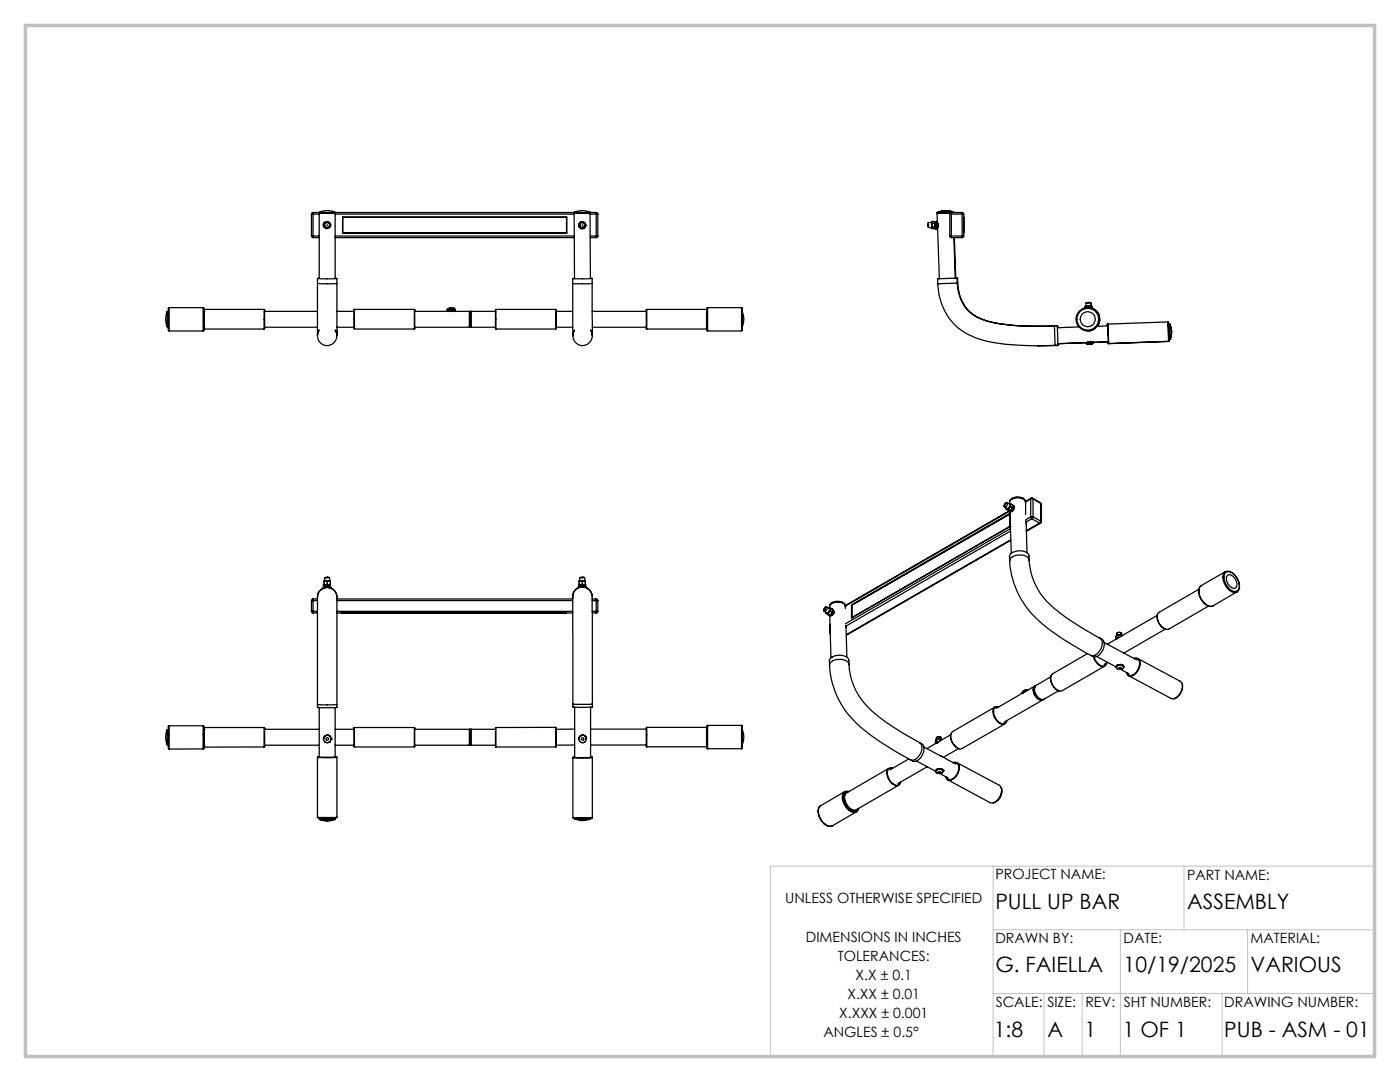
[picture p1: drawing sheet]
<svg xmlns="http://www.w3.org/2000/svg" width="279mm" height="216mm" viewBox="0 0 279 216" stroke-linecap="round" stroke-linejoin="round" font-family="sans-serif">
<g fill="none" stroke="#000" stroke-width=".25">
<path d="M62.2 47.1h.3M62.2 47.1l.3 .3M62.2 42.7h.3M62.2 42.7v4.4M62.5 47.1v.3M62.5 42.4v.3M62.5 42.4h-.2l-.1 .3M62.5 47.4h1.2M62.5 42.7v4.4M62.5 42.4h1.2M62.5 42.7h1.2M62.5 47.1h1.2"/>
<path d="M63.4 56.6v10.3M63.4 56.6h3.8M63.4 55.6v1M63.7 55.5l-.3 .1h3.8l-.3-.1M63.7 42.5h3.2M63.7 42.5v13.1M63.7 42.3l1.6-.3 1.5 .3M63.7 42.5h.1M63.7 42.3h3.1M63.7 42.3v.2M64.5 44.9h.1M64.7 44.9l.2 .5"/>
<path d="M64.7 44.9v.4l.2 .1M64.7 44.9h.1M64.9 44.4l-.2 .5M64.9 44.4a.34 .34 0 0 0-.2 .5M64.9 45.4h.1M65 44.3h.6M65 45.4h.6M65 44.3l.3-.1 .3 .1M65 45.4l.3 .2M65 44.3l-.1 .1M65.2 44.2a.69 .69 0 0 0-.7 .7 .69 .69 0 0 0 .8 .7M65.2 44.2a.72 .72 0 0 0-.7 .7"/>
<path d="M65.3 44.9h.1M65.4 44.2l.3 .2-.3-.1M65.6 45.4l-.3 .2M65.6 44.3v.1M65.6 45.4h.1M65.6 44.4l.3 .5M65.6 44.4l.3 .2v.3M65.8 45.3l-.5 .3M65.9 44.9l-.3 .5M65.9 44.9a.34 .34 0 0 1-.3 .5M65.9 44.9h.1M66.8 42.3l-.2 .2h-2.9"/>
<path d="M66.8 42.4h47.9M66.9 42.5h.1M66.9 42.5v13.1M66.9 47.4h47.7M66.9 42.7h47.7M66.9 47.1h47.7M67.2 56.6v10.3M67.2 55.6v1M68.4 43.3v.1M68.4 43.3v3.2M68.4 46.5h44.7M68.4 43.3h44.7"/>
<path d="M68.4 46.5h.1M68.4 43.4v3.1M68.4 43.4h44.7M113.1 46.5h.1M113.1 43.4v3.1M113.1 43.3v.1M113.1 43.3v3.2M114.3 55.6v1M114.3 56.6v10.3M114.3 56.6h3.9M114.6 42.5h3.2v13.1M114.6 42.5l.1 13.1"/>
<path d="M114.7 42.3l1.5-.3 1.5 .3M114.7 42.5h-.1M114.7 42.3h3M114.7 42.5h3M114.7 55.5l-.4 .1h3.9l-.4-.1M114.7 42.3v.2M115.5 45h.1M115.6 44.9l.3 .5M115.6 44.9v.4l.3 .1M115.6 44.9h.1M115.9 44.4l-.3 .5M115.9 44.4a.34 .34 0 0 0-.3 .5"/>
<path d="M115.9 45.4h.1M115.9 44.3h.6M115.9 45.4h.6M115.9 44.3l.3-.1 .3 .1M115.9 45.4l.3 .2 .3-.2M115.9 44.3v.1M116.2 44.9h.1M116.4 44.3l.3 .2M116.5 45.4h.1M116.5 44.3v.1M116.5 44.3l.1 .1M116.5 44.4l.3 .5"/>
<path d="M116.5 44.4a.34 .34 0 0 1 .3 .5M116.8 44.9l-.3 .5M116.8 44.9a.34 .34 0 0 1-.3 .5M116.8 44.7a.69 .69 0 0 1-.6 1 .69 .69 0 0 1-.6-1l-.1 .3M116.8 44.6l.1 .4M116.8 44.9h.1M116.9 45h.1M117.7 42.5h.1M117.7 42.3v.2M117.7 42.4h1.3M117.8 42.7h1.2M117.8 47.4h1.2"/>
<path d="M117.8 47.1h1.2M118.2 56.6v10.3M118.2 55.6v1M119 47.1v.3M119 42.7h.3M119 47.1h.3M119 42.4v.3M119 42.4l.3 .3M119 42.7v4.4M119.3 47.1l-.3 .3M119.3 42.7v4.4M185.2 44.9l.1 .5"/>
<path d="M185.2 44.9h.1M185.3 45.4l.6 .1M185.3 44.4l-.1 .5M185.3 44.4v1M185.9 45.5h.1M185.9 44.3l-.6 .1M185.9 44.3v1.2M186 44.3h-.1M186 44.9l.1 .4M186 44.9v.5M186 44.4v.5M186 44.4l.1 .2"/>
<path d="M186 44.3h.1M186 45.4h.1M186 45.4v.1M186 45.4l.1 .2M186 45.5l.1 .1M186 44.3v.1M186 44.9h.1M186.1 44.6l-.1 .3M186.1 45.3l-.1 .1M186.1 44.2l-.1 .1M186.1 45.6h.5M186.1 45.3h.5"/>
<path d="M186.1 44.6h.5M186.1 44.2h.5M186.1 44.2h.1M186.1 45.6h.1M186.6 44.6v.7M186.6 44.2v.4M186.6 45.3v.3M186.6 44.2l.4 .1M186.7 44.6h.1M186.7 45.2v.1M186.7 45.5l-.1 .1M186.7 44.3v1.2"/>
<path d="M186.7 44.6v.7M186.7 44.7v.6M186.7 44.5h.1M186.7 45.2l-.1 .4M186.7 45.3h.1M186.7 44.6l.1 .3M186.8 44.6h-.1M186.8 44.3v1.4l-.1-.4M186.8 45v.4l-.1-.1M186.8 44.6h.1M186.9 44.3h.1M186.9 44.2h.1"/>
<path d="M187 45h.1M187 44.3v1.3l-.2 .1M187 44.6l.1 .7M187 45v.2M187 42.6l.2 2.3M187 44.3v.2M187 44.6h.1M187 45.2l.1 .1M187 42.5v.1M187 42.5l2.7-.1zM187 45.2v.4M187 42.4v.1"/>
<path d="M187.1 45.3h.1M187.1 44.6h.1M187.1 44.4l.1 .5M187.1 44.4v.2M187.1 44.2l-.1 .4M187.1 44.6v.6M187.1 44.2l-.3 .1M187.1 44.2v.2M187.1 45.2v.1M187.1 45.4l.4 10.2M187.1 56.6a11.5 11.5 0 0 0 9.2 11.3 53.1 53.1 0 0 0 14.3 1M187.1 45.2v.2"/>
<path d="M187.2 44.9l-.1 .5M188.7 42l-1.6 .4M188.8 42l1.4 .3M189.5 42.7h.4M189.5 47.1h.4M189.5 47.1l.4 .3M189.5 42.7v4.4M189.6 42.5l-2.6 .1M189.9 47.1v.3M189.9 42.4v.3M189.9 42.4l-.4 .3M189.9 47.4h2.1"/>
<path d="M189.9 42.4h2.1M189.9 42.7h2.1M189.9 47.1h2.1M189.9 42.7v4.4M190.1 42.3l-.1-.1a3.9 3.9 0 0 0-3 .2M190.1 42.3h.1M190.1 42.3l-3.1 .1M190.1 42.3v.1M190.2 42.3v.1M190.4 47.4l.2 8.1M190.5 47.4l.2 8.1M191 55.5l-3.9 .1v1"/>
<path d="M191 55.5h.1v1M191 55.5v1M191 56.5a7.7 7.7 0 0 0 6.6 7.7 48.9 48.9 0 0 0 12.8 .9M191 56.5l-3.9 .1M191.1 56.5h.1M191.1 56.5a7.7 7.7 0 0 0 6.6 7.7 48.9 48.9 0 0 0 12.8 .9M192 47.1h.3M192 47.1v.3M192 42.7h.3M192 42.4v.3M192 42.4l.3 .3M192 42.7v4.4"/>
<path d="M192.3 47.1l-.3 .3M192.3 43.4v3M192.3 42.7v4.4M33.4 62.2a3.9 3.9 0 0 0 0 3M33.4 62.2h.1v3h-.1M33.4 62.2v3M33.5 65.2l.1 .1M33.5 62.3v2.8M33.6 61.5v4.4l.2 .1M33.6 62.1l-.1 .1M33.8 61.4l-.2 .1M33.8 61.4v4.6h6.7v-4.6"/>
<path d="M33.8 61.4h6.7M40.5 61.4l.2 .1M40.7 65.9l-.2 .1M40.7 65.3h.1M40.7 62.1h.1M40.7 62.1v-.6v4.4v-.6M40.7 61.7v4M40.7 61.7h12M40.7 65.7h12M52.7 61.7l.1 .1M52.7 61.7v4M52.8 65.6l-.1 .1"/>
<path d="M63.4 66.9a1.95 1.95 0 0 0 1.9 2.1 1.95 1.95 0 0 0 1.9-2.1M63.4 62.1h-10.6v-.3v3.7v-.2h10.6M63.7 65.9l-.3 1M63.7 65.9l-.3 1.1M66.9 65.9l.3 1M66.9 65.9l.3 1.1M67.2 65.3h3.5M67.2 62.1h3.5M67.2 66v.2M67.2 66.4v.2M70.7 61.8v3.9M70.7 65.7v-4h12v4"/>
<path d="M70.7 65.7h12M82.7 61.8h.1M82.8 65.6l-.1 .1M89.3 61.9v.2M89.3 61.9h1.6M89.3 61.7v.2M89.3 62.1h.4M89.3 62.1h1.5h-.3M89.3 61.7h1.5M89.6 62.1h.1M89.6 62.1h.9h-.4M89.7 61.5l-.4 .2"/>
<path d="M89.7 61.5h.1M89.7 61.5h.8M89.7 62.1h.4M89.7 62.1h.1M89.8 62.1h.3M89.9 62.1h.2M90.1 62.1h.1M90.3 62.1l-.3 .1M90.5 61.5l.3 .2M90.5 61.5h.1M90.8 61.7l.1 .2M90.9 61.9l-.1 .2"/>
<path d="M93.7 62.1l.1 .1M93.7 62.1h-10.9v-.3v3.7v-.2h10.9M93.7 62.1v3.2M93.8 65.2l-.1 .1M93.8 65.2l.3 .1M93.8 62.2v3M94.1 62.1l-.3 .1M94.1 62.1v3.2h4.8M94.1 62.1h4.8M99 61.8v3.9M99 65.7v-4h11.9v4M99 65.7h11.9"/>
<path d="M110.9 61.8h.1M111 65.6l-.1 .1M114.3 62.1h-3.3v-.3v3.7v-.2h3.3M114.3 66.9l.4-1-.4 1.1M117.9 65.9l.3 1M117.9 65.9l.3 1.1M118.2 62.1h10.8M118.2 66.9a1.94 1.94 0 0 1-1.9 2.1 1.94 1.94 0 0 1-2-2.1M118.2 65.3h10.8M129 61.8v3.8l.1 .1M129.1 65.7v-4h11.9v4M129.1 65.7h11.9"/>
<path d="M141 61.8h.1M141.1 65.9l.1 .1M141.1 65.6l-.1 .1M141.2 61.4l-.1 .1v4.4M141.2 61.4v4.6M141.2 61.4h6.8M141.2 66h6.8M148 61.4l.1 .1M148 61.4v4.6M148.1 65.9l-.1 .1M148.1 61.5v.6a4.4 4.4 0 0 1 0 3.2v.6zM210.4 65.1h.7v.3"/>
<path d="M210.4 65.1l.2 3.8M210.7 68.9l-3.6 .1M210.7 68.9h.1M211 65.1l.1 3.8M211.2 68.6v.3h-.6M215.3 65.2l-4.3 .2M216.6 61.1h.3M216.6 61.1h.1M216.6 61.1v.1M216.6 61.2l-.1 .3M216.6 61.2v.2M216.7 61.1h-.1"/>
<path d="M216.7 68.5l.4 .2M216.7 68.5h.1M216.7 68.5h.2M216.7 68.4h.2v.1M216.7 68.4h.1M216.7 68.4v.1M216.7 60.5v.6M216.9 68.4h.2M216.9 61.1l-.3 .1M216.9 68.5h.1M216.9 61.1h.1M217 61.1l.2 .1"/>
<path d="M217 61.1h.5M217 61.4h.1M217 61.4a2.33 2.33 0 0 1 2.4 2.3 2.33 2.33 0 0 1-2.3 2.3M217.1 68.3h.1M217.1 68.3v.1M217.1 68.4l-6 .2M217.1 66h.1M217.2 60.4l-.5 .1M217.2 60.4h.1M217.2 60.4h.5M217.2 61.2v.2M217.2 68.3v.1"/>
<path d="M217.3 68.5h-.3M217.3 68.5h.3M217.3 68.3h.3M217.3 68.3l-.3 .1v.1M217.3 68.3v.2M217.5 61.1l-.3 .1M217.5 61.1h.1M217.6 68.5h.3M217.6 68.3h.3M217.6 61.1l.2 .1M217.6 68.3v.2M217.7 68.3h.1"/>
<path d="M217.7 60.4l.1 .7M217.7 60.4l-1 .1M217.7 60.5h.1M217.7 60.6l.1 .5M217.8 61.1h.1M217.8 68.3h.1M217.8 61.1h-1.1M217.8 61.2h.1M217.8 61.1h-.2M217.8 61.1v.1M217.8 61.2l.1 .3M217.9 61.2h.1"/>
<path d="M217.9 68.3h.1M217.9 68.3h.2M217.9 68.5h.1M217.9 68.3v.2M217.9 61.2l.1 .4M218 61.5a2.33 2.33 0 0 1 1 3.6M218 68.2v.1M218 68.2l-.9 .1M218 68.3h.2M218 68.5h.2M218 68.3v.2M218.1 68.3h.1"/>
<path d="M218.2 68.5h.1M218.2 68.3h.1M218.2 68.3v.2M218.2 68.5l-.5 .2h-.6M218.2 68.5l-.6 .2h-.5l-.4-.2M221 65v-.2v.3M221.1 65.1v-.3l.1 3.7v-.3l-3.2 .1M221.1 65l-2.2 .1M221.1 64.7h-.1M221.1 64.7h.1M221.1 68.2v.3zM221.1 64.7l.2 3.8"/>
<path d="M221.1 68.2l-3 .1M221.2 68.5h.1M233.1 64.2l.2 3.9M233.1 64.2l.1 3.9M233.1 64.2l-12 .5M233.2 68.1l-12.1 .4M233.2 68.1h.1M233.2 64.6h.3M233.2 68.1l-11.9 .4M233.3 64.6v3.2M233.3 68.1h-.1M233.3 67.8h.1"/>
<path d="M233.3 64.6h.1M233.4 64.6a3.9 3.9 0 0 1 .1 3.1M233.4 64.6l.1 3.1M233.4 67.7v.1M233.5 64.6a3.7 3.7 0 0 1 .1 3.1M233.5 67.7l-.1 .1M233.5 67.7h.1M233.5 64.6v.3M233.5 67.7h-.1l-.1-3.1v3.2M233.6 67.5v.2M233.6 67.7h-.1M201.8 99.7l-.3 .4v.4"/>
<path d="M201.8 99.7a2.06 2.06 0 0 1 2.8 .3v.1M201.9 99.6h-.1M201.9 99.6h.1M202.4 99.4a2.39 2.39 0 0 1 1.9 .2M204.6 99.9a1.88 1.88 0 0 0-2.6-.5l-.5 .6M205.7 99.6h.5M205.7 99.6v3.5M205.7 99.6l-1 .6M205.8 99.4h.3M205.8 99.4l-.1 .2M205.8 99.4l-1 .6M206.1 99.4l.1 .2"/>
<path d="M206.1 99.4l1.5 .9M206.2 99.6v3.5M206.2 99.6l1.5 .8M62.2 119.8h.3M62.2 119.8v2.2M62.5 119.5v.3M62.5 119.5l-.3 .3M62.5 119.8v2.2M62.5 119.5h.9M62.5 119.8h.9M63.4 119.2v21.4M64.5 116.7v.3l1.4 .1"/>
<path d="M64.7 116.6h.6M64.7 116.6h1.2M64.7 116h.2M64.7 116v.1M64.7 116.1v.5M64.7 115.9v.1M64.7 115.9h1.1M64.8 115.3l-.1 .6M64.8 115.3h1M64.8 116.7h-.3l1.4 .1M64.9 117h.1M64.9 117.2h-.1"/>
<path d="M64.9 116l-.2 .1M64.9 117.1l-.8 .5M64.9 117v.2M64.9 116h.1M65 116.7h-.2l.9 .1M65 116l.3 .1M65 116h.6M65 116.7h.1M65.2 117l-.2 .1M65.3 115.2l-.5 .1M65.3 115.2l.5 .1M65.3 117.2a1.99 1.99 0 0 1 1.9 1.9"/>
<path d="M65.3 117.2a1.94 1.94 0 0 0-1.9 2M65.3 116.6h.6M65.3 115.2h.1M65.3 116.1v.5M65.4 116.7h-.5M65.4 117.2l-.6 .1M65.4 117.2l.4 .1-.2-.1M65.4 117.2h.1M65.5 117.1h-.6M65.5 117.2h.2M65.6 117.2h.1M65.6 116.7v.1"/>
<path d="M65.6 116l-.3 .1M65.6 117.1h.1M65.6 117.2h-.3M65.6 116.7l-.3 .1M65.6 117.1l-.6 .1M65.6 117.1l.8 .4M65.6 117.1v.1M65.6 116h.1M65.6 116l.3 .1M65.6 116h.3M65.6 116.7h.1M65.7 116.7h.1"/>
<path d="M65.7 117.2h.1M65.7 117.1h-.1M65.7 116.7h-.1M65.7 116.7h-.8M65.7 117.1h-.8M65.7 116.7l-.8 .1M65.7 117.1l-.8 .1M65.7 117.2h-.1M65.7 117.1h.1M65.8 115.3v.6M65.8 115.9l.1 .1M65.9 116v.1"/>
<path d="M65.9 116.1v.5M65.9 116.8v.3M67.2 119.2v21.4M67.2 119.2a1.94 1.94 0 0 0-1.9-2 1.94 1.94 0 0 0-1.9 2M67.2 119.1v.1M67.2 119.5h47.1M67.2 119.8h47.1M114.3 119.3v21.2M115.5 116.7v.2l1.4 .1v-.3h-1.4h.1M115.6 116.6h.6M115.6 116.6v.1M115.6 116h.3"/>
<path d="M115.6 116v.1M115.6 116.1v.5M115.6 115.9v.1M115.6 115.9h1.1M115.7 115.3l-.1 .6M115.7 115.3h1M115.8 117h.1M115.8 116.7h.9h-.2M115.8 117.1h.1M115.9 116l-.3 .1M115.9 116.7h.7zM115.9 116h.1"/>
<path d="M115.9 117.1h-.1M115.9 116.7h.1M115.9 116l.3 .1M115.9 116h.6M115.9 116.7h.2M115.9 117l-.5 .2-.5 .4M115.9 117v.1M116.1 117h-.2M116.2 115.2l-.5 .1M116.2 117.1l.5 .1-.2-.1M116.2 115.2l.5 .1M116.2 116.6h.6"/>
<path d="M116.2 115.2h.1M116.2 116.1v.5M116.2 117.1l.5 .1M116.2 117.1a1.94 1.94 0 0 1 2 1.8M116.2 117.1a1.92 1.92 0 0 0-1.9 2.2M116.4 117.1h.1M116.4 117l-.5 .1M116.5 117h.1M116.5 116.7h.1M116.5 116l-.3 .1M116.5 116.7h.3M116.5 116.7h-.2"/>
<path d="M116.5 117.1h.1M116.5 116h.1M116.5 116l.3 .1M116.5 116h.3M116.6 116.7h.1M116.6 117.1h-.1M116.6 116.7h-.1M116.6 117.1l-.9 .1 .5-.1M116.6 117l-.8 .1M116.6 117.1l.6 .3M116.6 117v.1M116.7 115.3v.6"/>
<path d="M116.7 115.9l.1 .1M116.8 116.6l-1.2 .1M116.8 116v.1M116.8 116.1v.5M118.2 118.9v21.6M118.2 118.9a1.95 1.95 0 0 0-2.2-1.7 1.95 1.95 0 0 0-1.7 2.1M118.2 119.5h.8M118.2 119.8h.8M119 119.5v.3M119 119.8h.3M119 119.5l.3 .3M119 119.8v2.2"/>
<path d="M119.3 119.8v2.2M200.7 100.7h.1M200.8 101.6l.8 .3M200.9 100.3l.5 .2M200.9 100.3a.6 .6 0 0 0-.5 .8M200.9 100.3a.51 .51 0 0 1 0 .6 .51 .51 0 0 1-.5 .2M201 101.6l-.2-.2v.2M201 101.6h-.2M201 101.6h.1M201 101.6l.3 .1M201.3 101.7l.3 .2M201.3 100.5h.1"/>
<path d="M201.4 102l-32.6 18.8M201.4 100.5a.58 .58 0 0 1-.1 .9 .58 .58 0 0 1-.9-.3M201.4 101.4l-.1 .3M201.4 101.4l-.4 .2M201.4 100.5h.1M201.4 100.5l.2 .3M201.4 100.5h.3M201.4 101.3v.1M201.5 102.4v.1M201.5 105.1h.1M201.5 102.1l.3 8.3M201.5 102.4v2.7"/>
<path d="M201.5 105.1l-31.6 18.2M201.5 102.4l-31.6 18.3M201.5 102.6l-31.5 18.2M201.5 102.5l-31.5 18.3M201.6 102.1l-.2-.1-32.7 18.9M201.6 100.8l-.2 .5M201.6 100.8l.1 .3M201.6 100.8h.1M201.6 106l-32.7 18.9M201.6 105.5l-32.9 19M201.7 101.1l-.3 .2M201.7 100.5l-.1 .3"/>
<path d="M201.7 100.5l.6 .4a.75 .75 0 0 1 0 .8 .75 .75 0 0 1-.7 .4M201.7 107.8l-32.8 19M201.7 101.1l.4 .3M201.7 107.7l-32.8 18.9M201.8 101.8h.1M202.1 101.4l-.5 .5M202.1 100.8v.6M202.1 101.4l-.3 .4M202.1 100.8a.78 .78 0 0 1-.7 1.2l-.1-.2M204.7 100.2h-.1M204.7 100.2v2.5M204.7 103.9l.2 .2"/>
<path d="M204.8 100l-.2 .1M204.8 104.1h.1M204.8 100l-.1 .2M204.8 104.2l.2 6.1M204.9 104.1l-.1 .4M205.4 111.8a1.82 1.82 0 0 0-2.3-1 1.4 1.4 0 0 0-1.6 1.1 18 18 0 0 0 7.6 13.5 62.1 62.1 0 0 0 8.6 5.4M205.4 111.8a13.9 13.9 0 0 0 6.7 10.9l3.6 2.5 3.8 2.2M205.4 111.8v-.9a1.82 1.82 0 0 0-2.3-1 1.55 1.55 0 0 0-1.6 1.2v.8M205.7 103.1h.5M205.7 103.1l.2 .4M205.7 103.1l-1 .6M205.9 103.5l-1 .6"/>
<path d="M205.9 103.5l1.6 .9M206.2 103.1l-.3 .4M206.2 103.1l1.5 .9M207.5 104.4h.1M207.5 104.4l-2.7 1.5M207.6 100.3l.2 .3M207.6 100.3l.1 .1M207.6 104.4l-2.8 1.6M207.7 104l-.2 .4M207.7 104l.1 .1M207.7 100.4l.1 .2M207.7 100.4v3.6"/>
<path d="M207.8 104.1l-.2 .3M207.8 100.6v3.5M239.3 117.6l-7.9 4.6a1.39 1.39 0 0 0-.2 1.8l.8 1.2M239.7 116.9a2.09 2.09 0 0 0 .1 2.8 1.89 1.89 0 0 0 2.3 1.2M244.5 114.3a1.58 1.58 0 0 1 2.3 1 1.89 1.89 0 0 1 0 2.7 2.19 2.19 0 0 1-2.3-1.8 1.93 1.93 0 0 1 0-1.9zM244.5 114.1a2.15 2.15 0 0 0 .1 2.8 2.03 2.03 0 0 0 2.2 1.2M244.5 114.1l-4.8 2.7a2.09 2.09 0 0 0 .1 2.9 2.1 2.1 0 0 0 2.3 1.2l4.7-2.8M244.5 114.1h.1M244.5 114.1a2.36 2.36 0 0 1 2.7 1.9 1.55 1.55 0 0 1-.4 2.1M245 114.8a1.51 1.51 0 0 1 1.8 1.4 .74 .74 0 0 1-.1 .9 .74 .74 0 0 1-.9 .2 2.01 2.01 0 0 1-.9-2.4zM62.2 122h.3M62.2 122l.3 .3"/>
<path d="M62.5 122v.3M62.5 122.3h.9M62.5 122h.9M67.2 122.3h47.1M67.2 122h47.1M68.1 122.3h44.9M118.2 122h.8M118.2 122.3h.8M119 122v.3M119 122h.3M119.3 122l-.2 .3h-.1M164.7 121.5h.1"/>
<path d="M164.9 122.4l.3 .2M164.9 121.1l-.4 .3v.5M165 121.1a.57 .57 0 0 1 .5 .9 .57 .57 0 0 1-1-.1M165 121.1a.51 .51 0 0 1 0 .6 .51 .51 0 0 1-.5 .2M165 122.4l-.2-.2 .1 .2M165 122.4h-.1M165 122.4h.1M165 122.4h.3M165.2 122.6l.5 .1M165.3 122.4l.4 .3M165.4 122.2l-.1 .2M165.4 122.2l-.4 .2"/>
<path d="M165.5 121.2l-.2 .1M165.5 121.2l.2 .4M165.5 121.2l.2 .1M165.5 122.1l-.1 .1M165.6 132.7a17.6 17.6 0 0 0 7.4 13.4 60.3 60.3 0 0 0 8.7 5.5M165.6 132.7a1.77 1.77 0 0 1 2.1-1.1 1.44 1.44 0 0 1 1.8 1.5 14.3 14.3 0 0 0 6.6 10.4l3.6 2.5 3.9 2.2M165.6 122.9l.2 8.3M165.7 126.3v.2M165.7 121.6l-.2 .5M165.7 121.6v.3M165.7 121.6h.1M165.7 124.6v1.7"/>
<path d="M165.7 126.2v.1M165.7 121.9l-.2 .2M165.7 121.3v.3M165.7 121.3l.4 .2v.6M165.7 121.9l.4 .2M166 120.4h-.1M166 120.4h.1M166 120.4a2.04 2.04 0 0 1 2.7 .4h.1M166 120.4l-.4 .4v.5M166.1 121.6a.79 .79 0 0 1-.7 1.2l-.2-.2M166.1 122.1l-.4 .6M166.1 121.6a.71 .71 0 0 1 .2 .9 .71 .71 0 0 1-.9 .3"/>
<path d="M166.4 122.1h.1M166.4 122.3v-.2v.3M166.4 122v.3l-.2 .4 .2-.3M166.4 122.1v.2M166.4 120.2a2.41 2.41 0 0 1 1.9 .2M168.7 120.7a1.92 1.92 0 0 0-2.6-.5l-.4 .4-.1 .2M168.7 120.9h.1M168.7 120.9v.6M168.8 120.8l-.1 .1M168.8 124.8l.1 .1M168.8 124.9h.1M168.8 125l.2 6.2"/>
<path d="M168.9 124.9l-.1 .3M169.4 132.6v-.8a1.8 1.8 0 0 0-2.3-1 1.58 1.58 0 0 0-1.6 1.1l.1 .8M169.9 123.3h.1M169.9 120.7l.1 .1M169.9 120.7v2.6M170 120.8h.1M170 120.8v2.5M204 138.3h.1M204.7 138l-.7 .3M204.9 137.8a.77 .77 0 0 0-.9 .5M205.1 137.8a.73 .73 0 0 0-1.1 .5M205.1 137.7h-.6l-.3 .2"/>
<path d="M206.4 137.1h.1M206.4 137.1a1.98 1.98 0 0 0 1.5 2.5M206.5 136.9a1.71 1.71 0 0 0 .5 2.5 .9 .9 0 0 0 1.2 .2M206.5 136.9l-7.7 4.5M206.6 136.9h-.1M206.8 136.8l-.4 .3M206.8 136.8a1.86 1.86 0 0 0 .8 2.7h.8M207.9 139.6h.1M208.1 139.7l-7.7 4.4M208.4 139.5l-.5 .1M209.7 135.1l-2.9 1.7M209.7 134.9a2.68 2.68 0 0 0 1.7 3"/>
<path d="M211.3 137.8l-2.9 1.7M217 130.4l-7 4-.3 .5M218.2 131.1a2.17 2.17 0 0 0 2.2 1.9l.4-.5M218.3 131.1l.2 .4a1.79 1.79 0 0 0 2 1.3l.3-.5M218.9 131l3.9 2.1M219.5 127.4a1.52 1.52 0 0 1 .6 2.4 1.68 1.68 0 0 1-2 1.2l-.4-.2M219.5 127.4a1.91 1.91 0 0 1-.2 2.7 1.36 1.36 0 0 1-1.6 .7M220.3 128.2l6.6 3.5M220.5 132.9l-8.5 4.9a1.41 1.41 0 0 1-1.8-.9 2.45 2.45 0 0 1-.5-2M220.9 132.3l-.1 .1M221.1 132.2l-.8 .4M222.8 133v.1"/>
<path d="M222.8 133v.2M222.8 133.2l.2 .3h.6M222.8 133.1v.1M222.9 126.4l-.1 .5M222.9 127.4l-.2 .2v-.1M222.9 126.8h.1M222.9 127.4v.1M222.9 132.9l-.1 .2M222.9 132.8l-.1 .2M222.9 127.4l-.2 .1M222.9 132.8v.1M223.1 132.8l-.2 .1"/>
<path d="M223.1 132.7l-.2 .1M223.1 132.7v.1M223.2 127.2h-.1M223.2 126.7l-.2 .1M223.2 127.2h.1l-.4 .1v.1M223.2 126.7v.5M223.3 133.2h.3l.2 .1-.3 .2zM223.4 132.7l-.3 .1M223.4 132.6l-.3 .1M223.4 132.7h.2M223.4 132.6v.1M223.5 126.7h-.3"/>
<path d="M223.5 126.7l-.6 .1-.2 .2v.5M223.5 126.7l-.5 .1M223.5 126.7h.1M223.6 126.7l.3 .1M223.6 132.7l.4 .1M223.6 132.6h.4M223.6 133.5l1.8 1M223.6 132.6v.1M223.6 132.6h-.2M223.7 126.3l-.5-.1-.3 .2M223.7 126.3l-.4-.1-.4 .2M223.7 126.3l.1 .1"/>
<path d="M223.8 126.3v.1M223.8 126.4l.1 .4-.3-.1M223.9 126.8v.1M224 132.8l.1 .1M224 132.6l.1 .2M224 132.6v.2M224.1 132.9l.2 .2M224.1 132.8l.2 .1-.1 .3-.6 .3M224.1 132.8v.1M224.2 132.9h.1M224.8 134.2v.1M225.2 134.8l8.5 4.5a1.58 1.58 0 0 0 1.9-1.1l.3-.5 .1-.9"/>
<path d="M226.3 131.4a.9 .9 0 0 1 1 .2 .9 .9 0 0 1 .2 1 2.35 2.35 0 0 1-2 2.3l-.4-.1-.2-.5M226.3 131.4a.96 .96 0 0 1 1 .4 .96 .96 0 0 1 .1 1.1 2.16 2.16 0 0 1-2 1.9l-.3-.2-.2-.4M227.1 131.4l8.5 4.6 .2 .2 .2 .6M230.9 122.8l-9.9 5.8M231 122.6a2.58 2.58 0 0 0 1 2.6M232 125.2l.7 .4M232.5 125.6l-8.2 4.7M235.9 136.4l.1 .5M236 136.9a2.75 2.75 0 0 1-1.6 2.5M241.2 120.9l-7.9 4.6a1.12 1.12 0 0 1-1.3-.3M33.4 145.6a3.9 3.9 0 0 0 0 3.1M33.4 145.6v3.1"/>
<path d="M33.4 148.7h.1M33.4 145.6h.1M33.5 148.6l.1 .1M33.5 145.7v3M33.5 145.7v-.1v3.1M33.6 145.6l-.1 .1M33.6 149.3l.2 .1M33.8 144.8l-.2 .1v4.4M33.8 144.8v4.7l6.7-.1M33.8 144.8h6.7M40.5 144.8l.2 .1M40.5 144.8v4.6"/>
<path d="M40.7 149.3l-.2 .1M40.7 148.7h.1M40.7 145.6h.1M40.7 149v.1M40.7 145.6v-.6v4.3v-.6M40.7 145.2v3.8M40.7 145.2v3.9M40.7 145.2h12M52.7 145.2h.1M52.7 145.2v3.8M52.7 149l-12 .1M52.8 149h-.1"/>
<path d="M63.4 140.6v.6h.5h3.3v-.6M63.4 151.1h3.8M63.4 140.6h3.8M63.4 151.1v12M63.4 151v.1M63.4 151h3.7M63.7 151h-.3M63.7 145.5h-10.9v-.3v3.8v-.3h10.9M63.7 141.2v9.8M64.6 147.4l.2 .6M64.6 147.4h.1M64.8 147l-.2 .4"/>
<path d="M64.8 148.1h.1M64.8 148v.1M64.8 146.9l-.2 .5M64.8 146.9h.1M64.9 148l-.1 .1M65.2 146.7l-.4 .2M65.2 146.7h.2M65.2 146.7h.1M65.4 146.7l.4 .2M65.4 146.7h.1M65.7 148.1h.1M65.8 148.1h.1"/>
<path d="M65.8 148v.1M65.8 146.9h.1M65.8 146.9l.1 .1M65.9 147l.2 .4M65.9 147h.1M66.1 147.6a.75 .75 0 0 1-1.3 .4M66.1 147.4v.2M66.1 147.4h.1M66.1 147.6h.1M66.9 151h.2M66.9 141.2v9.8M66.9 148.7h3.8"/>
<path d="M66.9 145.5h3.8M67.2 151v.1M67.2 151.1v12M70.7 149h.1M70.7 145.2v3.8M70.7 149h12M70.7 145.2h12M82.7 145.2h.1M82.7 145.2v3.8M82.8 149h-.1M93.7 145.5l.1 .1M93.7 145.5h-10.9v-.3v3.8v-.3h10.9"/>
<path d="M93.7 145.5v3.2M93.8 148.6l-.1 .1M93.8 148.6l.3 .1M93.8 145.6h.1M93.8 145.6v3M94.1 145.5l-.3 .1M94.1 145.5v3.2M94.1 148.7h4.8M94.1 145.5h4.8M99 145.2v3.8M99 149h11.9M110.9 145.1l.1 .1"/>
<path d="M110.9 145.1v3.9M110.9 145.1l-11.9 .1M111 149h-.1M114.3 140.5v.6h1.2h2.7v-.6M114.3 151.2h3.9M114.3 140.5h3.9M114.3 151.2v11.9M114.4 151.1l-.1 .1M114.4 151.1h3.7M114.4 151.1h.1M114.7 145.5h-3.7v-.3v3.7v-.2h3.7M114.7 141.1v10h-.3"/>
<path d="M115.5 147.4a.75 .75 0 0 0 .8 .8 .75 .75 0 0 0 .7-.8M115.5 147.3v.2M115.5 147.3v.1M115.7 147l-.2 .4M115.7 147h.1M115.7 147l-.2 .3M115.8 146.9h.1M115.8 146.9l-.1 .1M116.2 146.7l-.4 .2M116.2 146.7h.2M116.2 146.7h.1M116.4 146.7l.3 .2"/>
<path d="M116.4 146.7h.1M116.7 146.9l.1 .1M116.7 146.9h.1M116.8 147l.2 .4M116.8 147h.1M116.8 147l.2 .3M117 147.3v.2M117 147.3v.1M117.9 141.1v10h.2M117.9 148.7h11.1M117.9 145.5h11.1M118.1 151.1l.1 .1"/>
<path d="M118.2 151.2v11.9M129 145.1v3.9h.1M129.1 145.1h11.9v3.9h-11.9zM141.1 144.9h.1M141.1 144.9v4.4l.1 .1M141.2 144.7l-.1 .2M141.2 144.7v4.7M141.2 144.7h6.8M141.2 149.4h6.8M148 144.7l.1 .2M148 144.7v4.7M148.1 149.3l-.1 .1"/>
<path d="M148.1 145.6v-.7v4.3v-.3a5.8 5.8 0 0 0 .2-2.7l-.2-.6M168.6 158l-4.8 2.8a1.66 1.66 0 0 0-.3 2.1 2.72 2.72 0 0 0 2.4 2l5-2.9M168.6 158a2.08 2.08 0 0 0 0 2.7 2.13 2.13 0 0 0 2.3 1.3M168.6 158.7a2.68 2.68 0 0 0 1.7 2.9M169.4 158a1.09 1.09 0 0 0-1.1 .5 1.09 1.09 0 0 0 .1 1.2 2.67 2.67 0 0 0 2.3 2.2l.6-.6M169.4 157.9l-.8 .1M177.4 153.3l-8.5 4.9-.3 .4M177.9 153.3a.86 .86 0 0 0-.9 1.2 2.49 2.49 0 0 0 2.1 2.3l.3-.2 .3-.4M178 153.3h.2M178.1 153.3a.91 .91 0 0 0-.9 .4 .91 .91 0 0 0 0 1 2.23 2.23 0 0 0 2 2l.3-.2 .2-.4M179.3 156.7l-8.4 4.9a1.3 1.3 0 0 1-1.6-.7 2.52 2.52 0 0 1-.7-2.3M179.7 156.1v.1"/>
<path d="M181.4 151.4l-3.8 2.2M182.9 151.8l3.9 2.1 .1-.2M183.6 148.2a1.52 1.52 0 0 1 .5 2.4 1.56 1.56 0 0 1-2.4 1M183.6 148.2a1.91 1.91 0 0 1-.3 2.8 1.36 1.36 0 0 1-1.6 .6M184.4 149l6.4 3.5M185 153l-5.8 3.4M186.8 147.7l-.1 .7M186.9 147.2l-.1 .5M186.9 148.1l-.1 .2M186.9 147.2a.64 .64 0 0 1 .9 0M186.9 153.6l-.1 .2a.6 .6 0 0 0 .8 .5M186.9 148.2h.1"/>
<path d="M186.9 153.6v.1M186.9 148.2l-.1 .1M186.9 148.1v.1M187 147.1l-.1 .1M187 147.6h.8M187 147.6h-.1M187 147.1l.4-.1 .4 .2M187 153.6l-.1 .1M187 153.5l-.1 .1M187 153.5v.1M187.2 147.5l-.3 .1v.5M187.2 147.5l-.4 .2"/>
<path d="M187.2 147.5h.3M187.2 147.5l.6 .1M187.2 147.5h.1M187.3 154.1a.22 .22 0 0 1 .2-.2 .22 .22 0 0 1 .2 .3h-.3zM187.3 148l-.4 .1M187.4 153.5l-.4 .1M187.4 153.4l-.4 .1M187.4 153.5h.2M187.4 153.4v.1M187.4 153.4h.2M187.5 147.5l.3 .1M187.5 154.3l1.8 1"/>
<path d="M187.5 147.5l.1 .3M187.6 153.5l.4 .1M187.6 153.4l.4 .1M187.6 153.4v.1M187.7 150.8h.1M187.8 147.6h.1M187.8 147.2v.4M188 153.6l.1 .1M188 153.5h.1M188 153.5v.1M188.1 153.5l.1 .2v.4l-.6 .2M188.1 153.7l.1 .2"/>
<path d="M188.1 153.5v.2M188.2 153.8h.1M189.7 146.6l-4.7 2.8M189.8 146.4a2.68 2.68 0 0 0 1.7 3M190.4 152.1l-.2 .1a1.01 1.01 0 0 1 1 .4 1.01 1.01 0 0 1 .1 1.1 2.15 2.15 0 0 1-2.1 1.9l-.4-.6M190.4 152.1a1.04 1.04 0 0 1 1 1.6 2.22 2.22 0 0 1-2.1 2l-.4-.3-.2-.4M191 152.2l8.5 4.5a1.73 1.73 0 0 1 0 2.3 1.71 1.71 0 0 1-1.9 1.2l-8.4-4.6M191.3 149.4l-3.1 1.7M198.6 141.1l-8.5 4.9a1.84 1.84 0 0 0 .2 2.4 1.5 1.5 0 0 0 1.8 .9l8.4-4.8M199.1 141a.85 .85 0 0 0-.8 .3 .85 .85 0 0 0-.1 .9 2.42 2.42 0 0 0 2.1 2.3l.4-.2 .2-.5M199.2 141l.1 .1M199.3 141.1a.84 .84 0 0 0-.9 .2 .84 .84 0 0 0-.1 .9 2.25 2.25 0 0 0 2.1 2.2l.3-.1 .2-.5"/>
<path d="M199.8 157.2a2.65 2.65 0 0 1-1.5 3M199.9 157.9a2.35 2.35 0 0 1-1 2M63.4 163.1l.3 .1h3.2l.3-.1M63.4 163.1h3.8M63.7 163.3v.1M63.7 163.2v.1M63.7 163.5l1.4 .3h1l.7-.3M63.7 163.4h3.1M63.7 163.5h3.1M63.7 163.4v.1M66.8 163.4h-3M66.8 163.4v.1"/>
<path d="M66.9 163.3v.1M66.9 163.2v.1l-.4 .1-2.8-.1M114.3 163.1l.1 .1M114.3 163.1h3.9M114.4 163.2h3.7M114.7 163.2v.1M114.7 163.4l1.2 .3h.8l1.1-.3M114.7 163.3h3.1M114.7 163.4h3.1M114.7 163.3v.1M114.8 163.3h3M114.8 163.3h2.9"/>
<path d="M117.8 163.3v.1M118.2 163.1l-.1 .1M163.8 160.7a2.09 2.09 0 0 0 .1 3 2.11 2.11 0 0 0 2.2 1.1M171.4 161.3l-.2 .5-.3 .2"/>
<circle cx="65.3" cy="44.9" r=".57"/>
<circle cx="65.3" cy="44.9" r=".47"/>
<circle cx="116.2" cy="44.9" r=".56"/>
<circle cx="116.2" cy="44.9" r=".46"/>
<circle cx="217.1" cy="63.7" r="2.16"/>
<circle cx="217.1" cy="63.7" r="1.5"/>
<circle cx="217.1" cy="63.7" r="2.33"/>
<circle cx="65.3" cy="147.5" r=".25"/>
<circle cx="116.3" cy="147.4" r=".25"/>
</g>
<path d="M198.2 172.8v38.1M236.3 172.8v12.7M274.4 172.8h-120.7v38.1M198.2 185.5h76.2M198.2 198.2h76.2M208.4 198.2v12.7M216 198.2v12.7M223.6 185.5v25.4M243.9 198.2v12.7M249 185.5v12.7" fill="none" stroke="#c0c0c0" stroke-width=".2"/>
<path d="M5.1 5.1h269.2v205.7h-269.2z" fill="none" stroke="#c0c0c0" stroke-width=".7"/>
<g font-size="4.2">
<text x="198.7" y="181.5">PULL UP BAR</text>
<text x="236.9" y="181.5">ASSEMBLY</text>
<text x="198.7" y="194">G. FAIELLA</text>
<text x="224.2" y="194">10/19/2025</text>
<text x="249.6" y="194">VARIOUS</text>
<text x="198.3" y="207">1:8</text>
<text x="209.1" y="207">A</text>
<text x="216.4" y="207">1</text>
<text x="224.1" y="207">1 OF 1</text>
<text x="244.3" y="207">PUB - ASM - 01</text>
</g>
<g font-size="2.8">
<text x="198.7" y="175.4">PROJECT NAME:</text>
<text x="236.9" y="175.6">PART NAME:</text>
<text x="156.7" y="180.2">UNLESS OTHERWISE SPECIFIED</text>
<text x="160.8" y="187.9">DIMENSIONS IN INCHES</text>
<text x="167.2" y="191.7">TOLERANCES:</text>
<text x="198.7" y="188.2">DRAWN BY:</text>
<text x="224.2" y="188.2">DATE:</text>
<text x="249.6" y="188.2">MATERIAL:</text>
<text x="170.8" y="195.5">X.X ± 0.1</text>
<text x="167.5" y="203.2">X.XXX ± 0.001</text>
<text x="169.1" y="199.3">X.XX ± 0.01</text>
<text x="198.7" y="200.9">SCALE:</text>
<text x="209" y="200.9">SIZE:</text>
<text x="216.6" y="200.9">REV:</text>
<text x="224.3" y="200.9">SHT NUMBER:</text>
<text x="244.3" y="200.9">DRAWING NUMBER:</text>
<text x="164.3" y="207">ANGLES ± 0.5°</text>
</g>
</svg>
